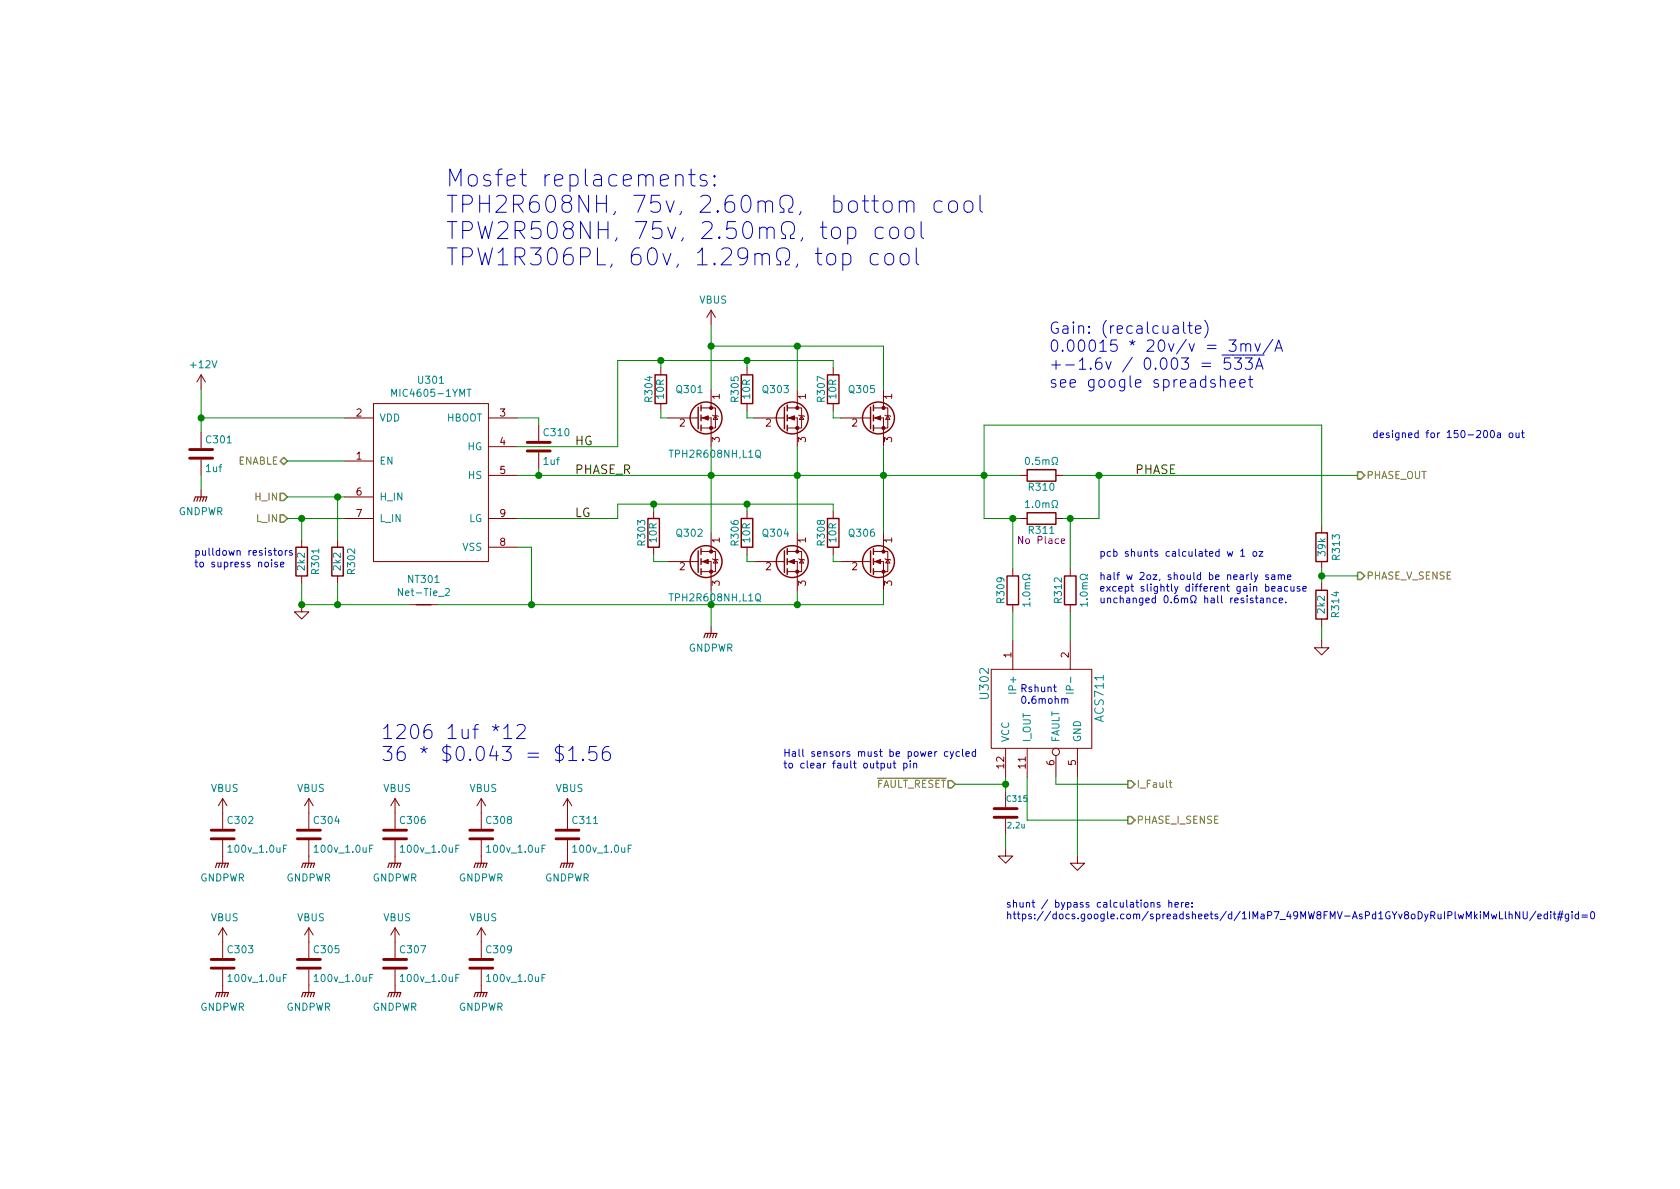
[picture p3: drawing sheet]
<svg xmlns="http://www.w3.org/2000/svg" width="297mm" height="210mm" viewBox="0 0 297 210" stroke-linecap="round" stroke-linejoin="round" font-family="sans-serif">
<g fill="none" stroke="#840000" stroke-width=".25">
<path d="M115.8 66.3h2.1v5.1h-2.1zM123.4 72v3.8M124 71.6v1M124 73.4v1M124 75.2v1M131.1 66.3h2v5.1h-2zM138.7 72v3.8M139.2 71.6v1M139.2 73.4v1M139.2 75.2v1M146.3 66.3h2v5.1h-2zM153.9 72v3.8"/>
<path d="M154.4 71.6v1M154.4 73.4v1M154.4 75.2v1M52.3 96.8h2.1v5h-2.1zM58.7 96.8h2v5h-2zM114.6 91.7h2v5.1h-2zM123.4 97.4v3.8M124 97v1M124 98.8v1M131.1 91.7h2v5.1h-2zM138.7 97.4v3.8M139.2 97v1"/>
<path d="M139.2 98.8v1M146.3 91.7h2v5.1h-2zM153.9 97.4v3.8M154.4 97v1M154.4 98.8v1M181.6 90.7h5.1v2h-5.1zM181.6 83.1h5.1v2h-5.1zM232.7 94.2h2v5.1h-2zM73.7 106.9h2.5M124 100.6v1M139.2 100.6v1M154.4 100.6v1"/>
<path d="M178.1 101.8h2v5.1h-2zM188.2 101.8h2v5.1h-2zM232.7 104.4h2v5.1h-2z"/>
<circle cx="124.8" cy="73.9" r="2.82"/>
<circle cx="140.1" cy="73.9" r="2.82"/>
<circle cx="155.3" cy="73.9" r="2.82"/>
<circle cx="124.8" cy="99.3" r="2.82"/>
<circle cx="140.1" cy="99.3" r="2.82"/>
<circle cx="155.3" cy="99.3" r="2.82"/>
</g>
<g fill="none" stroke="#840000" stroke-width=".18">
<path d="M125.7 54.9v2.5M125.7 54.9l-.7 1.2M125.7 54.9l.8 1.2M35.6 66.3v2.5M35.6 76.4v2.8M35.6 66.3l-.8 1.3M35.6 66.3l.7 1.3M61 73.9h5M66 71.4h20.4v27.9h-20.4zM86.4 73.9h5M86.4 79h5M95.2 75.2v2.8"/>
<path d="M116.8 65v1.3M116.8 71.4v1.2M118.1 73.9h5.1M123.2 73.9h.2M124 73.9h1.7v5.1M124 72.1h1.7M125.7 72.1h.8v3.6h-2.5M125.7 68.8v3.3M126 73.4l.1 .1h.8l.1 .2M126.5 73.5l.4 .7h-.8zM132.1 65v1.3M132.1 71.4v1.2"/>
<path d="M133.3 73.9h5.1M138.5 73.9h.2M139.2 73.9h1.8v5.1M139.2 72.1h1.8M141 72.1h.7v3.6h-2.5M141 68.8v3.3M141.2 73.4l.2 .1h.7l.1 .2M141.7 73.5l.4 .7h-.7zM147.3 65v1.3M147.3 71.4v1.2M148.6 73.9h5.1M153.7 73.9h.2"/>
<path d="M154.4 73.9h1.8v5.1M154.4 72.1h1.8M156.2 72.1h.8v3.6h-2.6M156.2 68.8v3.3M156.5 73.4l.1 .1h.8l.1 .2M157 73.5l.4 .7h-.8zM35.6 81.3v2.8M35.6 86.6v1.3M53.3 95.5v1.3M59.7 95.5v1.3M61 91.7h5M61 81.5h5"/>
<path d="M61 87.9h5M86.4 91.7h5M86.4 84.1h5M86.4 96.8h5M95.2 80v2.8M115.6 90.4v1.3M115.6 96.8v1.2M118.1 99.3h5.1M123.2 99.3h.2M124 99.3h1.7v5.1M124 97.5h1.7M125.7 97.5h.8v3.6h-2.5"/>
<path d="M125.7 94.2v3.3M126 98.8l.1 .1h.8l.1 .2M126.5 98.9l.4 .7h-.8zM132.1 90.4v1.3M132.1 96.8v1.2M133.3 99.3h5.1M138.5 99.3h.2M139.2 99.3h1.8v5.1M139.2 97.5h1.8M141 97.5h.7v3.6h-2.5M141 94.2v3.3M141.2 98.8l.2 .1h.7l.1 .2"/>
<path d="M141.7 98.9l.4 .7h-.7zM147.3 90.4v1.3M147.3 96.8v1.2M148.6 99.3h5.1M153.7 99.3h.2M154.4 99.3h1.8v5.1M154.4 97.5h1.8M156.2 97.5h.8v3.6h-2.6M156.2 94.2v3.3M156.5 98.8l.1 .1h.8l.1 .2M157 98.9l.4 .7h-.8zM180.3 91.7h1.3"/>
<path d="M180.3 84.1h1.3M186.7 91.7h1.3M186.7 84.1h1.3M233.7 93v1.2M233.7 99.3v1.3M53.3 106.9v1.3h1.3l-1.3 1.3-1.2-1.3h1.2M53.3 101.8v1.3M59.7 101.8v1.3M72.4 106.9h5.1M125.7 110.7v1.3M175.3 118.4h17.7v13.9h-17.7zM179.1 100.6v1.2"/>
<path d="M179.1 106.9v1.3M179.1 113.3v5.1M189.2 100.6v1.2M189.2 106.9v1.3M189.2 113.3v5.1M233.7 113.3v1.2h1.2l-1.2 1.3-1.3-1.3h1.3M233.7 103.1v1.3M233.7 109.5v1.2M177.8 132.3v5.1M177.8 139.9v2.8M181.6 132.3v5.1M186.7 133.6v3.8"/>
<path d="M190.5 132.3v5.1M39.4 141.2v5.4M39.4 148.6v4M39.4 141.2l-.8 1.3M39.4 141.2l.7 1.3M54.6 141.2v5.4M54.6 148.6v4M54.6 141.2l-.8 1.3M54.6 141.2l.8 1.3M69.8 141.2v5.4M69.8 148.6v4M69.8 141.2l-.7 1.3"/>
<path d="M69.8 141.2l.8 1.3M85.1 141.2v5.4M85.1 148.6v4M85.1 141.2l-.8 1.3M85.1 141.2l.8 1.3M100.3 141.2v5.4M100.3 148.6v4M100.3 141.2l-.7 1.3M100.3 141.2l.8 1.3M177.8 150.1v1.3h-1.3l1.3 1.2 1.3-1.2h-1.3M177.8 144.8v2.8M190.5 151.4v1.2h-1.3l1.3 1.3 1.3-1.3h-1.3"/>
<path d="M39.4 164.1v5.3M39.4 171.4v4.1M39.4 164.1l-.8 1.2M39.4 164.1l.7 1.2M54.6 164.1v5.3M54.6 171.4v4.1M54.6 164.1l-.8 1.2M54.6 164.1l.8 1.2M69.8 164.1v5.3M69.8 171.4v4.1M69.8 164.1l-.7 1.2M69.8 164.1l.8 1.2"/>
<path d="M85.1 164.1v5.3M85.1 171.4v4.1M85.1 164.1l-.8 1.2M85.1 164.1l.8 1.2"/>
<circle cx="186.7" cy="133" r=".63"/>
</g>
<g fill="none" stroke="#008484" stroke-width=".18">
<path d="M69.3 70.1v-1.3l.4 .9 .4-.9v1.3M82.6 68.8h.7M118.3 79.6h.7M181.3 88.8l.4-.3v1.3M181.3 89.8h.7M181.4 81l.2-.1a.69 .69 0 0 1 .4 .6 .69 .69 0 0 1-.4 .6l-.2-.1-.1-.3zM186 89.8h.3v-.3a.55 .55 0 0 1-.2-.8 .55 .55 0 0 1 .8 0l.1 .1a.55 .55 0 0 1-.3 .7v.3h.3M186 82.1h.3v-.2a.55 .55 0 0 1-.2-.8 .55 .55 0 0 1 .8-.1l.1 .2a.55 .55 0 0 1-.3 .7v.2h.3M71.2 104.1v1.2l-.8-1.2v1.2M78.7 104.2l.5-.1 .3 .3-.1 .2-.7 .7h.8M118.3 105h.7M182.1 106.9h-1.3l.4 .3"/>
<path d="M182.1 101.5v.3h-.2a.54 .54 0 0 0-.8-.2 .54 .54 0 0 0-.2 .7 .59 .59 0 0 0 1-.1h.2v.3M182.1 106.5v.7M192.3 106.9h-1.3l.3 .3M192.3 101.5v.3h-.3a.54 .54 0 0 0-.7-.2 .54 .54 0 0 0-.2 .7 .59 .59 0 0 0 .9-.1h.3v.3M192.3 106.5v.7M178.4 122.6h1.2M188.5 122.6h1.3M50.7 149.4h-.6v1.3M65.9 149.4h-.5v1.3M81.2 149.4h-.6v1.3M96.4 149.4h-.6v1.3M111.7 149.4h-.6v1.3"/>
<path d="M50.7 172.3h-.6v1.3M65.9 172.3h-.5v1.3M81.2 172.3h-.6v1.3M96.4 172.3h-.6v1.3"/>
</g>
<path d="M187.7 95.7l.5-.1v-.3h-.4l-.1 .1v.7h.5" fill="none" stroke="#840084" stroke-width=".18"/>
<g fill="none" stroke="#840000" stroke-width=".51">
<path d="M33.5 79.5h4.1M93.2 79.8h4.1M93.2 78.2h4.1M33.5 81h4.1M37.3 148.3h4.1M37.3 146.8h4.1M52.6 148.3h4M52.6 146.8h4M67.8 148.3h4.1M67.8 146.8h4.1M83.1 148.3h4M83.1 146.8h4"/>
<path d="M98.3 148.3h4.1M98.3 146.8h4.1M175.8 144.5h4M175.8 143h4M37.3 171.2h4.1M37.3 169.7h4.1M52.6 171.2h4M52.6 169.7h4M67.8 171.2h4.1M67.8 169.7h4.1M83.1 171.2h4M83.1 169.7h4"/>
</g>
<g fill="none" stroke="#008400" stroke-width=".18">
<path d="M125.7 57.4v11.4M35.6 68.8v7.6M35.6 73.9h25.4M91.4 73.9h3.8v1.3M116.8 72.6v1.3h1.3M116.8 63.7v1.3M125.7 79v15.2M125.7 61.2h30.5v7.6M132.1 72.6v1.3h1.2M132.1 63.7v1.3M141 61.2v7.6M141 79v15.2"/>
<path d="M147.3 65v-1.3h-38.1v15.3h-17.8M147.3 72.6v1.3h1.3M156.2 79v15.2M35.6 84.1v2.5M50.8 91.7h10.2M50.8 87.9h10.2M50.8 81.5h10.2M53.3 91.7v3.8M59.7 87.9v7.6M91.4 84.1h88.9M91.4 96.8h2.6v10.1M95.2 82.8v1.3"/>
<path d="M115.6 98v1.3h2.5M115.6 89.1v1.3M132.1 98v1.3h1.2M132.1 89.1v1.3M147.3 90.4v-1.3h-38.1v2.6h-17.8M147.3 98v1.3h1.3M179.1 91.7v8.9M180.3 91.7h-6.3v-16.5h59.7v17.8M188 84.1h52M189.2 91.7v8.9M194.3 84.1v7.6h-6.3M53.3 103.1v3.8h19.1"/>
<path d="M59.7 103.1v3.8M125.7 104.4v6.3M141 104.4v2.5M156.2 104.4v2.5h-78.7M179.1 108.2v5.1M189.2 108.2v5.1M233.7 100.6v2.5M233.7 110.7v2.6M233.7 101.8h6.3M168.9 138.7h8.9M177.8 137.4v2.5M181.6 137.4v7.6h17.8"/>
<path d="M186.7 137.4v1.3h12.7M190.5 137.4v14M177.8 147.6v2.5"/>
</g>
<g fill="none" stroke="#840000" stroke-width=".2">
<path d="M34.3 88.6l.2-.7h2.1l-.3 .7M35.1 87.9l-.3 .7M35.6 87.9l-.3 .7M36.1 87.9l-.3 .7M124.5 112.8l.2-.8h2l-.2 .8M125.2 112l-.2 .8M125.7 112l-.2 .8M126.2 112l-.2 .8M38.1 153.4l.3-.8h2l-.3 .8M38.9 152.6l-.3 .8M39.4 152.6l-.3 .8M39.9 152.6l-.3 .8"/>
<path d="M53.3 153.4l.3-.8h2l-.2 .8M54.1 152.6l-.3 .8M54.6 152.6l-.2 .8M55.1 152.6l-.2 .8M68.6 153.4l.2-.8h2.1l-.3 .8M69.3 152.6l-.2 .8M69.8 152.6l-.2 .8M70.4 152.6l-.3 .8M83.8 153.4l.3-.8h2l-.2 .8M84.6 152.6l-.3 .8M85.1 152.6l-.3 .8M85.6 152.6l-.3 .8"/>
<path d="M99.1 153.4l.2-.8h2l-.2 .8M99.8 152.6l-.2 .8M100.3 152.6l-.2 .8M100.8 152.6l-.2 .8M38.1 176.3l.3-.8h2l-.3 .8M38.9 175.5l-.3 .8M39.4 175.5l-.3 .8M39.9 175.5l-.3 .8M53.3 176.3l.3-.8h2l-.2 .8M54.1 175.5l-.3 .8M54.6 175.5l-.2 .8M55.1 175.5l-.2 .8"/>
<path d="M68.6 176.3l.2-.8h2.1l-.3 .8M69.3 175.5l-.2 .8M69.8 175.5l-.2 .8M70.4 175.5l-.3 .8M83.8 176.3l.3-.8h2l-.2 .8M84.6 175.5l-.3 .8M85.1 175.5l-.3 .8M85.6 175.5l-.3 .8"/>
</g>
<path d="M49.5 87.2h.7l.6 .7-.6 .6h-.7zM49.5 91.1h.7l.6 .6-.6 .6h-.7zM49.5 81.5l.7-.6 .6 .6-.6 .7zM240 83.4h.7l.6 .7-.6 .6h-.7zM240 101.2h.7l.6 .6-.6 .7h-.7zM167.6 138h.7l.6 .7-.6 .6h-.7zM199.4 138h.6l.7 .7-.7 .6h-.6zM199.4 144.4h.6l.7 .6-.7 .7h-.6z" fill="none" stroke="#848400" stroke-width=".25"/>
<g fill="#008400" stroke="#008400" stroke-width=".25">
<circle cx="95.3" cy="84.1" r=".51"/>
<circle cx="233.7" cy="101.8" r=".51"/>
<circle cx="35.6" cy="73.9" r=".51"/>
<circle cx="194.3" cy="84.1" r=".51"/>
<circle cx="125.7" cy="84.1" r=".51"/>
<circle cx="125.7" cy="106.9" r=".51"/>
<circle cx="141" cy="106.9" r=".51"/>
<circle cx="156.2" cy="84.1" r=".51"/>
<circle cx="141" cy="84.1" r=".51"/>
<circle cx="125.7" cy="61.2" r=".51"/>
<circle cx="141" cy="61.2" r=".51"/>
<circle cx="174" cy="84.1" r=".51"/>
<circle cx="94" cy="106.9" r=".51"/>
<circle cx="177.8" cy="138.7" r=".51"/>
<circle cx="189.2" cy="91.7" r=".51"/>
<circle cx="179.1" cy="91.7" r=".51"/>
<circle cx="115.6" cy="89.1" r=".51"/>
<circle cx="132.1" cy="89.1" r=".51"/>
<circle cx="116.8" cy="63.7" r=".51"/>
<circle cx="132.1" cy="63.7" r=".51"/>
<circle cx="59.7" cy="106.9" r=".51"/>
<circle cx="53.3" cy="106.9" r=".51"/>
<circle cx="59.7" cy="87.9" r=".51"/>
<circle cx="53.3" cy="91.7" r=".51"/>
</g>
<g fill="#840000" stroke="#840000" stroke-width=".18">
<path d="M124.2 73.9l1-.4v.8z"/>
<path d="M124.2 99.3l1-.4v.8z"/>
<path d="M139.4 73.9l1.1-.4v.8z"/>
<path d="M154.7 73.9l1-.4v.8z"/>
<path d="M154.7 99.3l1-.4v.8z"/>
<path d="M139.4 99.3l1.1-.4v.8z"/>
<circle cx="125.7" cy="75.7" r=".28"/>
<circle cx="125.7" cy="72.1" r=".28"/>
<circle cx="125.7" cy="101.1" r=".28"/>
<circle cx="125.7" cy="97.5" r=".28"/>
<circle cx="141" cy="75.7" r=".28"/>
<circle cx="141" cy="72.1" r=".28"/>
<circle cx="156.2" cy="75.7" r=".28"/>
<circle cx="156.2" cy="72.1" r=".28"/>
<circle cx="156.2" cy="101.1" r=".28"/>
<circle cx="156.2" cy="97.5" r=".28"/>
<circle cx="141" cy="101.1" r=".28"/>
<circle cx="141" cy="97.5" r=".28"/>
</g>
<g fill="none" stroke="#0000c2" stroke-width=".18">
<path d="M119.5 31.2a.76 .76 0 0 1 1.3 .1v1.6M121.8 30.9h1.1M122.2 29.9v2.6l.1 .2 .6 .2M124.9 31l-.3-.1h-.4l-.3 .1-.1 .3 .1 .4 1 .3 .1 .3-.1 .4-.3 .2h-.5l-.3-.2M126.3 32.6l.2 .1-.2 .2-.1-.2 .1-.1v.3M126.3 31l.2 .2-.2 .1-.1-.1 .1-.2v.3M154.2 35.5h1.1M154.6 34.5v2.6l.1 .3 .6 .1M156.3 35.8a.81 .81 0 0 1 .8-.3 .81 .81 0 0 1 .6 .6v.9a.81 .81 0 0 1-.8 .6 .81 .81 0 0 1-.7-.6v-.9zM159 35.8a.76 .76 0 0 1 1.3 .2v1.5M159 35.5v2M160.3 36l.2-.3 .2-.2h.5l.2 .2 .2 .3v1.5"/>
<path d="M162.9 39.2v2.6l.1 .2 .3 .2M166.6 35.7l-.3-.2h-.6l-.4 .3-.1 .3v.9l.2 .4 .3 .1h.6l.3-.1M167.9 35.8a.81 .81 0 0 1 .8-.3 .81 .81 0 0 1 .6 .6v.9a.81 .81 0 0 1-.8 .6 .81 .81 0 0 1-.8-.6v-.9zM170.6 35.8a.81 .81 0 0 1 .8-.3 .81 .81 0 0 1 .6 .6v.9a.81 .81 0 0 1-.8 .6 .81 .81 0 0 1-.8-.6v-.9zM173.3 34.5v2.6l.1 .3 .3 .1M146.3 45.1a.83 .83 0 0 1 1.5 .3v.8a.81 .81 0 0 1-.8 .7 .81 .81 0 0 1-.8-.7v-.8zM147.2 40.5a.81 .81 0 0 1 .8-.3 .81 .81 0 0 1 .6 .6v.8a.81 .81 0 0 1-.8 .6 .81 .81 0 0 1-.8-.6v-.8zM149 45l.3-.2h.6l.4 .3 .1 .3v.8l-.1 .4-.4 .2h-.6l-.3-.1M149 44.8v3M149.9 40.3l.3-.1h.5l.5 .3 .1 .3v.8l-.3 .4-.3 .2h-.5l-.3-.2M149.9 40.2v3M155.3 45l-.3-.2h-.5l-.5 .3-.1 .3v.8l.3 .5 .3 .1h.5l.3-.1"/>
<path d="M156.2 40.3l-.3-.1h-.6l-.4 .3-.2 .3v.8l.2 .3 .4 .3h.6l.3-.2M156.6 45.1a.81 .81 0 0 1 .8-.3 .81 .81 0 0 1 .6 .6v.8a.81 .81 0 0 1-.8 .7 .81 .81 0 0 1-.8-.7v-.8zM157.5 40.5a.81 .81 0 0 1 .8-.3 .81 .81 0 0 1 .6 .6v.8a.81 .81 0 0 1-.8 .6 .81 .81 0 0 1-.8-.6v-.8zM159.3 45.1a.81 .81 0 0 1 .8-.3 .81 .81 0 0 1 .6 .6v.8a.81 .81 0 0 1-.8 .7 .81 .81 0 0 1-.7-.7v-.8zM160.1 40.5a.83 .83 0 0 1 1.5 .3v.8a.81 .81 0 0 1-.8 .6 .81 .81 0 0 1-.8-.6v-.8zM162 43.8v2.6l.2 .3 .2 .1M209.3 56.9v1.7l.3 .3M210 57.6h.8M210.3 56.9v1.7l.1 .2 .4 .1M211.4 58.3l.9-.2-.1-.4-.5-.1-.3 .3 .1 .9 .2 .1 .5-.1M213 56.6a2.29 2.29 0 0 1 0 3.1M212.5 64.2h1.5"/>
<path d="M212.5 64.8h1.5M215.8 67.3a.52 .52 0 0 1 .7-.1l.1 1.3M216.1 62.8h7.4M217.3 60.1h1.2l-.6 .8a.53 .53 0 0 1 .6 .4v.4l-.1 .3-.8 .1-.3-.2M217.5 63.3h-1l-.1 .9 .3-.1h.5l.3 .1 .1 .2-.1 .7-.3 .2h-.5l-.3-.2M217.5 67.8l.9-.2v-.4l-.6-.1-.3 .3 .1 1 .2 .1 .6-.1M218.3 63.3h1.2l-.7 .8a.59 .59 0 0 1 .7 .3v.5l-.4 .4h-.6l-.2-.2M219.2 67.8l1-.2-.1-.4-.6-.1-.3 .3 .1 1 .2 .1 .6-.1M219.4 61a.52 .52 0 0 1 .8-.1l.1 1.2M219.4 60.8v1.3M220.2 63.3h1.2l-.6 .8a.58 .58 0 0 1 .6 .3v.5l-.4 .4h-.6l-.2-.2M220.3 61.1l.1-.2a.48 .48 0 0 1 .7 .2v1"/>
<path d="M220.8 67.1h.7M221 66.5v1.7l.1 .2 .4 .1M221.9 60.8l.5 1.3 .4-1.3M222 65.3l.7-2 .6 2M222.2 64.7h.9M225 60l-1.7 2.6M225.4 62.1l.7-2 .7 2M225.6 61.5h1M263.6 76.2l.2-.1a.67 .67 0 0 1 .5 .7 .67 .67 0 0 1-.5 .6l-.2-.2-.1-.3zM264.8 76.6h.5v.8M265.3 76.9h-.4l-.2 .2 .1 .2h.5M267 76.6l.3-.1 .2 .3v.4l-.2 .2-.3-.1-.2-.1z"/>
<path d="M268 76.5l.1 .8 .3 .1 .2-.1M268.6 76.5v.9M269 76.5h.5M269.2 76.1v1.1l.3 .2M48 99.4v.8M49 99.5l-.3-.1-.1 .2v.2l.4 .1v.3h-.4M49.4 97.4h.3l.1 .1v.6l-.3 .1-.3-.2zM49.6 99.8l.6-.1-.1-.2-.3-.1-.2 .2 .1 .6h.4M50.4 97.4v.8M50.8 97.4l-.4 .2M51.6 97.4h-.2l-.2 .1v.2l.4 .1v.3h-.4M217 97.5l.2 .9 .3-.6 .2 .6 .3-.9"/>
<path d="M219.4 97.5l.3-.4v1.3M219.4 98.4h.7M221.6 97.6l.3-.1 .3 .3-.1 .5-.3 .1-.2-.2zM222.6 97.5h.7l-.7 .9h.7M220.5 105.8v.8M221.5 105.8h-.3l-.1 .1v.2l.4 .1v.3h-.4M221.8 101.6l.3 .9M221.9 105.8h.5M222.1 105.3v1.1l.3 .2M222.4 101.6l-.5 1.2-.1 .1M222.9 105.8h.4l.1 .8M223.4 106.1h-.4l-.2 .2 .1 .2h.5"/>
<path d="M223.8 103.8l.3-.1 .3 .2-.1 .6h-.5M224 105.9l.2-.1h.3l.1 .8M224 105.8v.8M224.3 101.7l-.3-.1-.2 .2v.2l.5 .1v.3h-.5M224.9 101.7h.4l.1 .8M224.9 104.1l.6-.1-.1-.2-.4-.1-.1 .2v.6h.5M225.4 101.9l-.4 .1-.2 .2 .2 .3 .4-.1M225.7 105.8h-.4l-.2 .2 .1 .5h.5M226 101.8l.2-.2 .3 .1v.8M226 103.8h.5v.7M226 101.6v.9M226.2 106.2l.6-.1-.1-.3h-.3l-.2 .1v.6h.5"/>
<path d="M226.5 101.8l.2-.2 .3 .1 .1 .8M226.5 104l-.4 .1-.2 .1 .1 .3h.5M227.3 106.5v.1M227.6 102.1l.6-.2v-.2l-.4-.1-.2 .2 .1 .6h.5M227.7 103.8l-.4-.1-.2 .2 .1 .6h.5M228.2 103.7l.1 .8h.3l.2-.1M228.8 103.7v.8M229.8 103.8l-.3-.1-.2 .2 .1 .2 .4 .1v.3h-.5M230.4 104.1l.6-.1-.1-.2-.4-.1-.1 .2v.6h.5M87 128.5l.7 .2 .5-.2M89.1 128.8l.7-.7v2.5M89.1 130.6h1.4"/>
<path d="M91.4 128.3l.4-.2h.6a.67 .67 0 0 1 .3 1.1l-1.4 1.4h1.6M98.9 131.6v3.2M99.6 132.1l-.9-.1a.61 .61 0 0 0-.5 .6 .61 .61 0 0 0 .5 .6 .87 .87 0 0 1 .9 .6 .64 .64 0 0 1-.5 .7l-.9-.1M100.6 132.7l.2-.1 .5-.6v2.5M100.6 134.5h1.4M103 134.3l.2 .1-.2 .1-.1-.1 .1-.1v.2M105.4 132h-1.2l-.1 1.2 .4-.3h.6l.2 .2 .2 .3-.1 .9-.3 .2h-.6l-.4-.2M107.7 132a.98 .98 0 0 0-1.2 1.1l.1 1.2 .4 .2h.4l.4-.2 .1-.9-.2-.3-.7-.2-.5 .5M156.9 135l.1 .8h.3l.2-.1M157.5 135v.8M157.9 135h.5M158.1 134.5v1.1l.3 .2"/>
<path d="M159.8 135h.3l.3 .2-.1 .6h-.5M159.8 135v1.2M160.9 135v.8M161.5 135.1l.2-.1h.3l.1 .8M161.5 135v.8M167.6 133l-.4-.1-.2 .2 .1 .6h.5M168 132.9l.3 .9M168.6 132.9l-.4 1.2-.2 .1M169.6 133l-.3-.1-.3 .2 .2 .6h.4M170.2 132.5v1.1l.2 .2M170.8 133.3l.6-.1-.1-.2-.3-.1-.2 .2v.6h.5M172.5 133l-.4-.1-.2 .2 .1 .6h.5"/>
<path d="M172.5 132.5v1.3M186.3 121.5h.5M186.5 121.1v1l.3 .2M187.7 123.7l.2-.2 .3 .1 .1 .8M188.3 123.7l.1-.2 .3 .1 .1 .8M203.5 159.7l.2-.1h.3v.8M205.1 159.6h-.3l-.2 .2v.1l.5 .2v.3h-.5M206.7 159.7l.1-.1h.3l.1 .8M206.7 159.2v1.2M207.7 160l.7-.1-.1-.3h-.4l-.2 .2 .1 .6h.5M208.9 159.6v.8M209.2 159.6l-.3 .2"/>
<path d="M209.6 160l.6-.1v-.3h-.4l-.2 .2 .1 .6h.5M210.8 159.6v.2M210.8 160.3v.1M265.1 161.2v1.3h.6M266.2 161.2v1.1l.1 .2M266.8 161.8l.2-.2 .3 .1 .1 .8M266.8 161.2v1.3M268.7 161.2v1.3l-.7-1.3v1.3M269.3 161.2v1l.2 .3h.3l.2-.3v-1M271.6 161.2l-1.1 1.6M271.9 162l.6-.1-.1-.2-.3-.1-.2 .2 .1 .6h.4M273.6 161.7l-.4-.1-.2 .3 .1 .5h.5"/>
<path d="M273.6 161.2v1.3M274.2 161.2v.1M274.2 161.6v.9M274.6 161.6h.5M274.8 161.2v1.1l.3 .2M275.4 162.2h.9M275.5 161.6h.9M275.8 161.1l-.3 1.6M276.3 161.1l-.4 1.6M277.3 161.6v1.2l-.2 .1-.3-.1M277.3 161.7l-.3-.1-.3 .3 .2 .5h.4M278 161.2v.1"/>
<path d="M278 161.6v.9M279.1 161.7l-.4-.1-.2 .3 .1 .5h.5M279.1 161.2v1.3M279.7 162.2h1M279.7 161.8h1M281.3 161.3l.2-.1a.67 .67 0 0 1 .5 .6 .67 .67 0 0 1-.5 .7l-.2-.1-.1-.4z"/>
</g>
<path d="M206.7 138.4h.5M206.9 138v1.1l.3 .1" fill="none" stroke="#848400" stroke-width=".18"/>
<g font-size="4.2" fill="#0000c2">
<text x="78.7" y="33">Mosfet replacements:</text>
<text x="78.7" y="37.7">TPH2R608NH, 75v, 2.60m, bottom cool</text>
<text x="78.7" y="42.3">TPW2R508NH, 75v, 2.50m, top cool</text>
<text x="78.7" y="47">TPW1R306PL, 60v, 1.29m, top cool</text>
</g>
<g font-size="3.5" fill="#0000c2">
<text x="67.3" y="130.7">1206 1uf *12</text>
<text x="67.3" y="134.6">36 * $0.043 = $1.56</text>
</g>
<g font-size="2.8" fill="#0000c2">
<text x="185.4" y="59">Gain: (recalcualte)</text>
<text x="185.4" y="62.2">0.00015 * 20v/v = 3mv/A</text>
<text x="185.4" y="65.4">+-1.6v / 0.003 = 533A</text>
<text x="185.4" y="68.6">see google spreadsheet</text>
</g>
<g font-size="2.1">
<text x="101.6" y="83.8">PHASE_R</text>
<text x="101.6" y="78.7">HG</text>
<text x="200.7" y="83.8">PHASE</text>
<text x="101.6" y="91.4">LG</text>
</g>
<g font-size="2.1" fill="#008484">
<text x="174.8" y="123.4" transform="rotate(-90 174.8 123.4)">U302</text>
<text x="195.1" y="127.5" transform="rotate(-90 195.1 127.5)">ACS711</text>
</g>
<g font-size="1.8" fill="#008484">
<text x="123.7" y="53.7">VBUS</text>
<text x="33.9" y="65.1">+12V</text>
<text x="70" y="70.2">MIC4605-1YMT</text>
<text x="74.1" y="67.9">U301</text>
<text x="115.4" y="70.9" transform="rotate(-90 115.4 70.9)">R304</text>
<text x="117.4" y="70.5" transform="rotate(-90 117.4 70.5)">10R</text>
<text x="119.8" y="69.5">Q301</text>
<text x="130.6" y="70.9" transform="rotate(-90 130.6 70.9)">R305</text>
<text x="132.6" y="70.5" transform="rotate(-90 132.6 70.5)">10R</text>
<text x="135" y="69.5">Q303</text>
<text x="145.8" y="70.9" transform="rotate(-90 145.8 70.9)">R307</text>
<text x="147.9" y="70.5" transform="rotate(-90 147.9 70.5)">10R</text>
<text x="150.2" y="69.5">Q305</text>
<text x="67.1" y="74.5">VDD</text>
<text x="79" y="74.5">HBOOT</text>
<text x="96.3" y="77.1">C310</text>
<text x="36.5" y="83.5">1uf</text>
<text x="36.6" y="78.4">C301</text>
<text x="67.1" y="82.2">EN</text>
<text x="82.7" y="79.6">HG</text>
<text x="96.2" y="82.2">1uf</text>
<text x="119.1" y="80.9">TPH2R608NH,L1Q</text>
<text x="182.1" y="82.2">0.5m</text>
<text x="67.1" y="88.5">H_IN</text>
<text x="82.9" y="84.7">HS</text>
<text x="182" y="86.8">R310</text>
<text x="182.1" y="89.8">1.0m</text>
<text x="31.5" y="91.1">GNDPWR</text>
<text x="67.1" y="92.3">L_IN</text>
<text x="82.9" y="92.3">LG</text>
<text x="116.1" y="95.9" transform="rotate(-90 116.1 95.9)">10R</text>
<text x="119.8" y="94.9">Q302</text>
<text x="132.6" y="95.9" transform="rotate(-90 132.6 95.9)">10R</text>
<text x="135" y="94.9">Q304</text>
<text x="147.9" y="95.9" transform="rotate(-90 147.9 95.9)">10R</text>
<text x="150.2" y="94.9">Q306</text>
<text x="182" y="94.4">R311</text>
<text x="53.9" y="100.8" transform="rotate(-90 53.9 100.8)">2k2</text>
<text x="56.4" y="101.4" transform="rotate(-90 56.4 101.4)">R301</text>
<text x="60.2" y="100.8" transform="rotate(-90 60.2 100.8)">2k2</text>
<text x="62.8" y="101.4" transform="rotate(-90 62.8 101.4)">R302</text>
<text x="81.8" y="97.4">VSS</text>
<text x="114.1" y="96.3" transform="rotate(-90 114.1 96.3)">R303</text>
<text x="130.6" y="96.3" transform="rotate(-90 130.6 96.3)">R306</text>
<text x="145.8" y="96.3" transform="rotate(-90 145.8 96.3)">R308</text>
<text x="234.4" y="98.2" transform="rotate(-90 234.4 98.2)">39k</text>
<text x="236.9" y="98.9" transform="rotate(-90 236.9 98.9)">R313</text>
<text x="71" y="105.4">Net-Tie_2</text>
<text x="72.3" y="103.1">NT301</text>
<text x="119.1" y="106.3">TPH2R608NH,L1Q</text>
<text x="177.6" y="106.5" transform="rotate(-90 177.6 106.5)">R309</text>
<text x="182.2" y="106.4" transform="rotate(-90 182.2 106.4)">1.0m</text>
<text x="187.8" y="106.5" transform="rotate(-90 187.8 106.5)">R312</text>
<text x="192.3" y="106.4" transform="rotate(-90 192.3 106.4)">1.0m</text>
<text x="234.2" y="108.4" transform="rotate(-90 234.2 108.4)">2k2</text>
<text x="236.8" y="109" transform="rotate(-90 236.8 109)">R314</text>
<text x="121.7" y="115.2">GNDPWR</text>
<text x="179.7" y="122.1" transform="rotate(-90 179.7 122.1)">IP+</text>
<text x="189.9" y="121.6" transform="rotate(-90 189.9 121.6)">IP-</text>
<text x="178.4" y="131.3" transform="rotate(-90 178.4 131.3)">VCC</text>
<text x="182.2" y="131.3" transform="rotate(-90 182.2 131.3)">I_OUT</text>
<text x="187.3" y="131.3" transform="rotate(-90 187.3 131.3)">FAULT</text>
<text x="191.1" y="131.3" transform="rotate(-90 191.1 131.3)">GND</text>
<text x="37.3" y="140">VBUS</text>
<text x="52.6" y="140">VBUS</text>
<text x="67.8" y="140">VBUS</text>
<text x="83" y="140">VBUS</text>
<text x="98.3" y="140">VBUS</text>
<text x="40.4" y="145.7">C302</text>
<text x="55.7" y="145.7">C304</text>
<text x="70.9" y="145.7">C306</text>
<text x="86.1" y="145.7">C308</text>
<text x="101.4" y="145.7">C311</text>
<text x="35.4" y="155.9">GNDPWR</text>
<text x="40.7" y="150.8">100v_1.0uF</text>
<text x="50.6" y="155.9">GNDPWR</text>
<text x="56" y="150.8">100v_1.0uF</text>
<text x="65.8" y="155.9">GNDPWR</text>
<text x="71.2" y="150.8">100v_1.0uF</text>
<text x="81.1" y="155.9">GNDPWR</text>
<text x="86.5" y="150.8">100v_1.0uF</text>
<text x="96.3" y="155.9">GNDPWR</text>
<text x="101.7" y="150.8">100v_1.0uF</text>
<text x="37.3" y="162.9">VBUS</text>
<text x="52.6" y="162.9">VBUS</text>
<text x="67.8" y="162.9">VBUS</text>
<text x="83" y="162.9">VBUS</text>
<text x="40.4" y="168.6">C303</text>
<text x="40.7" y="173.7">100v_1.0uF</text>
<text x="55.7" y="168.6">C305</text>
<text x="56" y="173.7">100v_1.0uF</text>
<text x="70.9" y="168.6">C307</text>
<text x="71.2" y="173.7">100v_1.0uF</text>
<text x="86.1" y="168.6">C309</text>
<text x="86.5" y="173.7">100v_1.0uF</text>
<text x="35.4" y="178.7">GNDPWR</text>
<text x="50.6" y="178.7">GNDPWR</text>
<text x="65.8" y="178.7">GNDPWR</text>
<text x="81.1" y="178.7">GNDPWR</text>
</g>
<g font-size="1.8" fill="#840000">
<text x="127.3" y="70.6" transform="rotate(-90 127.3 70.6)">1</text>
<text x="142.5" y="70.6" transform="rotate(-90 142.5 70.6)">1</text>
<text x="157.7" y="70.6" transform="rotate(-90 157.7 70.6)">1</text>
<text x="63" y="73.7">2</text>
<text x="88.4" y="73.7">3</text>
<text x="120.2" y="75.4">2</text>
<text x="135.4" y="75.4">2</text>
<text x="150.6" y="75.4">2</text>
<text x="63" y="81.3">1</text>
<text x="88.4" y="78.7">4</text>
<text x="88.4" y="83.8">5</text>
<text x="127.3" y="78.2" transform="rotate(-90 127.3 78.2)">3</text>
<text x="142.5" y="78.2" transform="rotate(-90 142.5 78.2)">3</text>
<text x="157.7" y="78.2" transform="rotate(-90 157.7 78.2)">3</text>
<text x="63" y="87.6">6</text>
<text x="63" y="91.4">7</text>
<text x="88.4" y="91.4">9</text>
<text x="127.3" y="96" transform="rotate(-90 127.3 96)">1</text>
<text x="142.5" y="96" transform="rotate(-90 142.5 96)">1</text>
<text x="157.7" y="96" transform="rotate(-90 157.7 96)">1</text>
<text x="88.4" y="96.5">8</text>
<text x="120.2" y="100.8">2</text>
<text x="135.4" y="100.8">2</text>
<text x="150.6" y="100.8">2</text>
<text x="127.3" y="103.6" transform="rotate(-90 127.3 103.6)">3</text>
<text x="142.5" y="103.6" transform="rotate(-90 142.5 103.6)">3</text>
<text x="157.7" y="103.6" transform="rotate(-90 157.7 103.6)">3</text>
<text x="178.8" y="116.3" transform="rotate(-90 178.8 116.3)">1</text>
<text x="189" y="116.3" transform="rotate(-90 189 116.3)">2</text>
<text x="177.5" y="135.8" transform="rotate(-90 177.5 135.8)">12</text>
<text x="181.4" y="135.8" transform="rotate(-90 181.4 135.8)">11</text>
<text x="186.4" y="135.4" transform="rotate(-90 186.4 135.4)">6</text>
<text x="190.2" y="135.4" transform="rotate(-90 190.2 135.4)">5</text>
</g>
<g font-size="1.8" fill="#0000c2">
<text x="242.6" y="77.5">designed for 150-200a out</text>
<text x="34.3" y="98.3">pulldown resistors</text>
<text x="34.3" y="100.3">to supress noise</text>
<text x="194.3" y="98.4">pcb shunts calculated w 1 oz</text>
<text x="194.3" y="102.6">half w 2oz, should be nearly same</text>
<text x="194.3" y="104.6">except slightly different gain beacuse</text>
<text x="194.3" y="106.7">unchanged 0.6m hall resistance.</text>
<text x="180.3" y="122.4">Rshunt</text>
<text x="180.3" y="124.5">0.6mohm</text>
<text x="138.4" y="133.8">Hall sensors must be power cycled</text>
<text x="138.4" y="135.9">to clear fault output pin</text>
<text x="177.8" y="160.5">shunt / bypass calculations here:</text>
<text x="177.8" y="162.6">https://docs.google.com/spreadsheets/d/1IMaP7_49MW8FMV-AsPd1GYv8oDyRuIPlwMkiMwLlhNU/edit#gid=0</text>
</g>
<g font-size="1.8" fill="#848400">
<text x="42" y="82.2">ENABLE</text>
<text x="45.2" y="88.5">H_IN</text>
<text x="241.6" y="84.7">PHASE_OUT</text>
<text x="45.4" y="92.3">L_IN</text>
<text x="241.6" y="102.5">PHASE_V_SENSE</text>
<text x="154.7" y="139.3">FAULT_RESET</text>
<text x="200.9" y="139.3">I_Fault</text>
<text x="200.9" y="145.7">PHASE_I_SENSE</text>
</g>
<text font-size="1.8" fill="#840084" x="180.4" y="96.2">No Place</text>
<g font-size="1.4" fill="#008484">
<text x="178.2" y="141.8">C315</text>
<text x="178.3" y="146.5">2.2u</text>
</g>
</svg>
